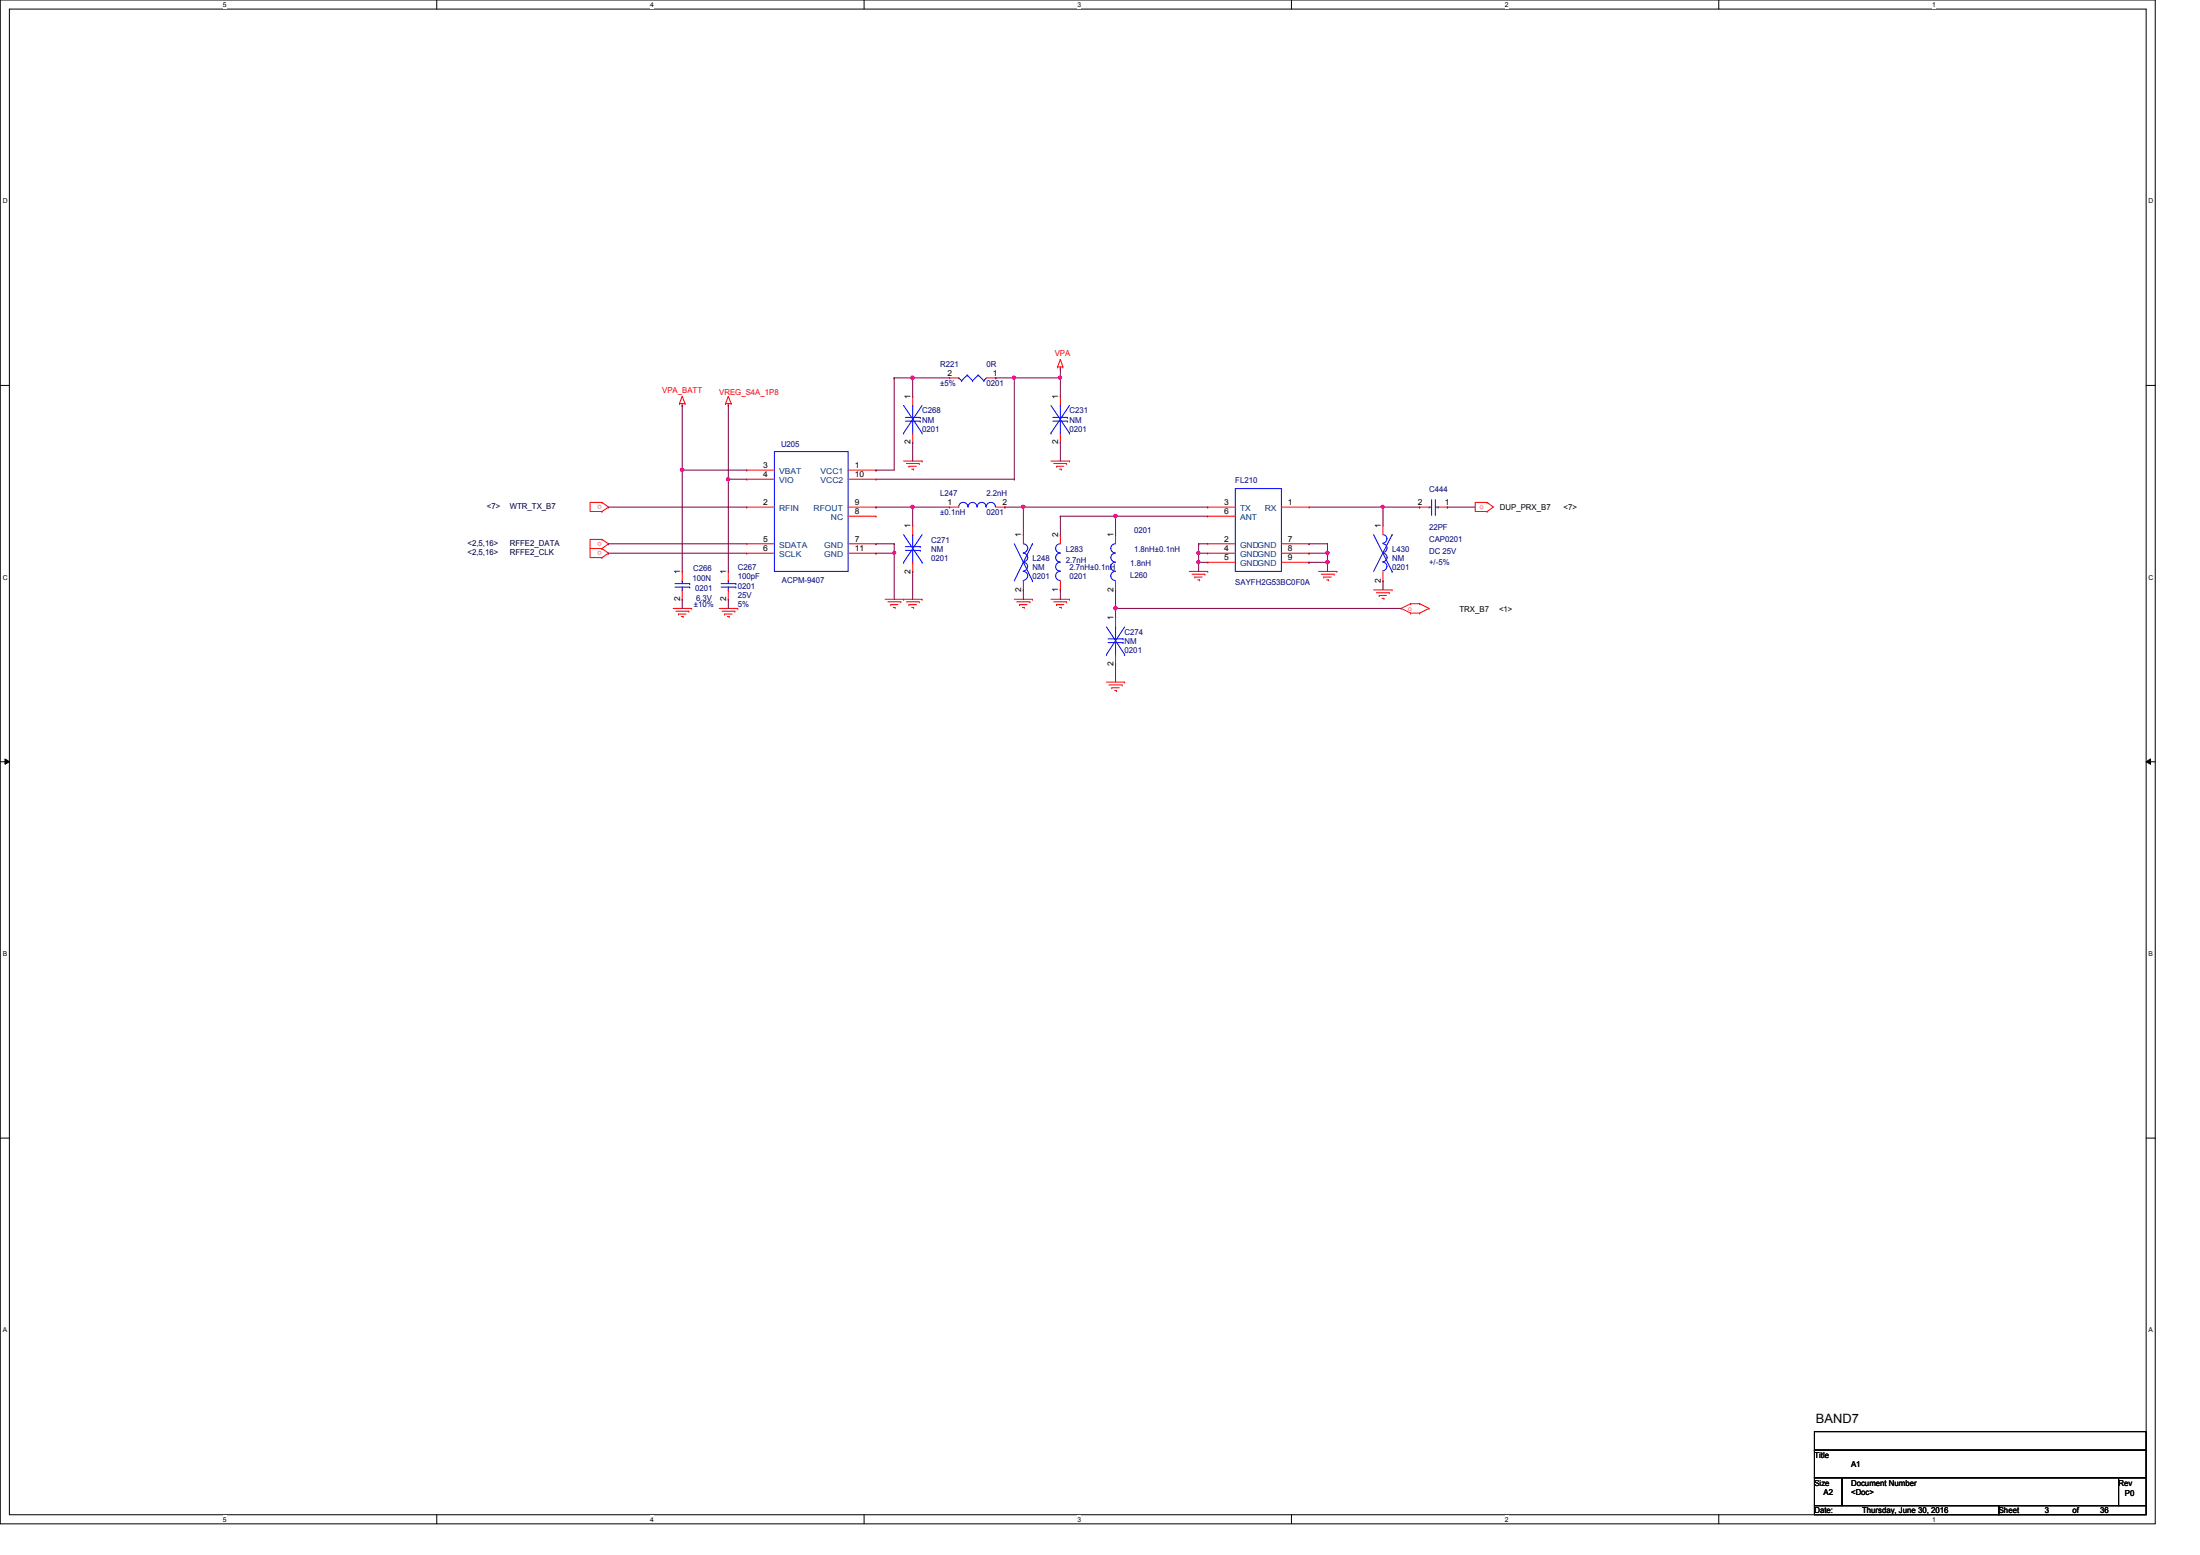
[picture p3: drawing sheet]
<svg xmlns="http://www.w3.org/2000/svg" width="297mm" height="210mm" viewBox="0 0 297 210" stroke-linecap="round" stroke-linejoin="round" font-family="sans-serif">
<path d="M0 0h291v205.7h-291zM1.3 1.2h288.5v203.3h-288.5z" fill="none" stroke="#000" stroke-width=".14"/>
<g fill="#fff">
<path d="M30.1 .1h.5v1h-.5z"/>
<path d="M30.1 204.6h.5v1h-.5z"/>
</g>
<path d="M59 0v1.2M59 204.5v1.2" fill="none" stroke="#000" stroke-width=".14"/>
<g fill="#fff">
<path d="M87.8 .1h.5v1h-.5z"/>
<path d="M87.8 204.6h.5v1h-.5z"/>
</g>
<path d="M116.7 0v1.2M116.7 204.5v1.2" fill="none" stroke="#000" stroke-width=".14"/>
<g fill="#fff">
<path d="M145.5 .1h.5v1h-.5z"/>
<path d="M145.5 204.6h.5v1h-.5z"/>
</g>
<path d="M174.4 0v1.2M174.4 204.5v1.2" fill="none" stroke="#000" stroke-width=".14"/>
<g fill="#fff">
<path d="M203.2 .1h.5v1h-.5z"/>
<path d="M203.2 204.6h.5v1h-.5z"/>
</g>
<path d="M232.1 0v1.2M232.1 204.5v1.2" fill="none" stroke="#000" stroke-width=".14"/>
<g fill="#fff">
<path d="M260.9 .1h.5v1h-.5z"/>
<path d="M260.9 204.6h.5v1h-.5z"/>
<path d="M.4 26.6h.6v1h-.6z"/>
<path d="M290.1 26.6h.6v1h-.6z"/>
<path d="M.4 77.4h.6v1h-.6z"/>
<path d="M290.1 77.4h.6v1h-.6z"/>
</g>
<path d="M0 52h1.3M289.8 52h1.2" fill="none" stroke="#000" stroke-width=".14"/>
<g fill="#fff">
<path d="M.4 128.2h.6v1h-.6z"/>
<path d="M290.1 128.2h.6v1h-.6z"/>
</g>
<path d="M0 102.8h1.3M.7 102.4l.6 .4-.6 .4zM289.8 102.8l.6-.4v.8zM289.8 102.8h1.2" fill="none" stroke="#000" stroke-width=".14"/>
<path d="M.7 102.4l.6 .4-.6 .4zM289.8 102.8l.6-.4v.8z" fill="#000"/>
<g fill="#fff">
<path d="M.4 179h.5v1h-.5z"/>
<path d="M290.1 179h.6v1h-.6z"/>
</g>
<path d="M0 153.6h1.3M289.8 153.6h1.2M245 193.3h44.8v2.4h-44.8zM245 195.7h44.8v3.8h-44.8zM245 199.5h3.7v3.7h-3.7zM248.7 199.5h37.3v3.7h-37.3zM286 199.5h3.8v3.7h-3.8zM245 203.2h24.9v1.3h-24.9zM269.9 203.2h19.9v1.3h-19.9z" fill="none" stroke="#000" stroke-width=".14"/>
<g fill="none" stroke="#f00" stroke-width=".14">
<path d="M91.7 54.5h.1M91.7 54.5h.8M92.1 54.7h.1M92.1 53.5h.1M92.1 54.5v.2M92.1 53.5l.4 1M92.1 53.5l-.4 1M92.5 54.5h.1M98 54.5h.1M98 54.5h.7M98.3 54.7h.1M98.3 53.5h.1"/>
<path d="M98.3 54.5v.2M98.3 53.5l-.3 1M98.3 53.5l.4 1M98.7 54.5h.1M123.2 53.5h.1M123.2 59.7h.1M123.2 53.5v1.2M123.2 58.5v1.2M128.2 51h.1M128.2 51h1.3M133.2 51h1.2M134.4 51h.1"/>
<path d="M142.8 49.5h.1M142.8 49.5h.7M143.2 49.8h.1M143.2 48.5h.1M143.2 53.5h.1M143.2 59.7h.1M143.2 49.5v.3M143.2 53.5v1.2M143.2 58.5v1.2M143.2 48.5l-.4 1M143.2 48.5l.3 1M143.5 49.5h.1"/>
<path d="M81.3 69h.1M81.3 67.8h.1M81.3 67.8h-1.6v1.2h1.6M81.3 75.3h.1M81.3 74h.1M81.3 74h-1.6v1.3h1.6M81.3 72.8h.1M81.3 72.8h-1.6v1.2h1.6M81.3 67.8l.9 .7-.9 .5M81.3 74l.9 .7-.9 .6M81.3 72.8l.9 .6-.9 .6M92.1 77.1h.1"/>
<path d="M92.1 77.1v1.3M92.1 79.6v1.3M98.3 77.1h.1M98.3 77.1v1.3M98.3 79.6v1.3M100.8 68.5h.1M100.8 63.5h.1M100.8 64.7h.1M100.8 73.4h.1M100.8 74.7h.1M100.8 68.5h3.8M100.8 63.5h3.8"/>
<path d="M100.8 64.7h3.8M100.8 73.4h3.8M100.8 74.7h3.8M114.5 68.5h3.8M114.5 63.5h3.8M114.5 64.7h3.8M114.5 73.4h3.8M114.5 74.7h3.8M114.5 69.7h3.8M118.3 63.5h.1M118.3 73.4h.1M118.3 69.7h.1"/>
<path d="M118.3 68.5h.1M118.3 64.7h.1M118.3 74.7h.1M122 62.2h2.5M122.4 62.6h1.7M122.7 62.9h.1M122.7 62.9h1M123.1 63.3h.3M123.2 70.9h.1M123.2 77.1h.1M123.2 70.9v1.3M123.2 75.9v1.2"/>
<path d="M123.4 63.3h.1M124.1 62.6h.1M124.5 62.2h.1M128.2 68.5h.1M128.2 68.5h1.3M134.4 68.5h1.3M135.7 68.5h.1M138.2 72.2h.1M138.2 79.6h.1M138.2 72.2v1.2M138.2 78.4v1.2M141.9 62.2h2.5"/>
<path d="M142.3 62.6h1.7M142.7 62.9h.1M142.7 62.9h.9M143 63.3h.3M143.2 79.6h.1M143.2 72.2h.1M143.2 72.2v1.2M143.2 78.4v1.2M143.3 63.3h.1M144 62.6h.1M144.4 62.2h.1M150.6 72.2h.1"/>
<path d="M150.6 79.6h.1M150.6 72.2v1.2M150.6 78.4v1.2M160.6 77.1h2.5M160.9 77.5h1.8M161.3 77.9h.1M161.3 77.9h1M161.7 78.3h.3M162 78.3h.1M162.7 77.5h.1M163.1 77.1h.1M163.1 73.4h.1"/>
<path d="M163.1 68.5h.1M163.1 74.7h.1M163.1 75.9h.1M163.1 69.7h.1M163.1 68.5h3.7M163.1 73.4h3.7M163.1 74.7h3.7M163.1 69.7h3.7M163.1 75.9h3.7M173 68.5h3.7M173 73.4h3.7M173 74.7h3.7"/>
<path d="M173 75.9h3.7M176.7 68.5h.1M176.7 73.4h.1M176.7 74.7h.1M176.7 75.9h.1M178 77.1h2.5M178.4 77.5h1.7M178.7 77.9h.1M178.7 77.9h1M179.1 78.3h.3M179.4 78.3h.1M180.1 77.5h.1"/>
<path d="M180.5 77.1h.1M185.5 79.6h2.5M186.7 70.9h.1M186.7 78.4h.1M186.7 70.9v1.3M186.7 77.1v1.3M188 79.6h.1M191.7 68.5h.1M191.7 68.5h1.3M194.2 68.5h1.2M195.4 68.5h.1M200.8 67.8h.1"/>
<path d="M200.8 69h.1M200.8 67.8h-1.6v1.2h1.6M200.8 67.8l.8 .7-.8 .5M90.9 82.1h2.5M91.3 82.5h1.7M91.6 82.9h.1M91.6 82.9h1M92 83.2h.2M92.1 80.9h.1M92.2 83.2h.1M93 82.5h.1M93.4 82.1h.1"/>
<path d="M97.1 82.1h2.5M97.5 82.5h1.7M97.8 82.9h.1M97.8 82.9h1M98.2 83.2h.3M98.3 80.9h.1M98.5 83.2h.1M99.2 82.5h.1M99.6 82.1h.1M119.5 80.9h5M119.9 81.2h1.7M120.3 81.6h.1"/>
<path d="M120.3 81.6h.9M120.6 82h.3M120.9 82h.1M121.6 81.2h.1M122 80.9h.1M122.4 81.2h1.7M122.7 81.6h.1M122.7 81.6h1M123.1 82h.3M123.4 82h.1M124.1 81.2h.1M124.5 80.9h.1"/>
<path d="M136.9 80.9h2.5M137.3 81.2h1.8M137.7 81.6h.1M137.7 81.6h1M138 82h.3M138.3 82h.1M139.1 81.2h.1M139.4 80.9h.1M141.9 80.9h2.5M142.3 81.2h1.7M142.7 81.6h.1M142.7 81.6h.9"/>
<path d="M143 82h.3M143.3 82h.1M144 81.2h.1M144.4 80.9h.1M149.4 92.1h2.4M149.7 92.5h1.8M150.1 92.8h.1M150.1 92.8h1M150.5 93.2h.2M150.6 83.4h.1M150.6 89.6h.1M150.6 83.4v1.2"/>
<path d="M150.6 88.3v1.3M150.7 93.2h.1M151.5 92.5h.1M151.8 92.1h.1M185.8 80h1.8M186.2 80.4h.1M186.2 80.4h1M186.6 80.8h.3M186.9 80.8h.1M187.6 80h.1M189.2 82.1h.1M189.2 82.1l1.3 .7"/>
<path d="M190.5 81.5h.1M190.5 82.8h.1M190.5 81.5l-1.3 .6M190.5 81.5h1.2M190.5 82.8h1.2M191.7 81.5h.1M191.7 82.8h.1M191.7 81.5l1.3 .6M193 82.1h.1M193 82.1l-1.3 .7"/>
</g>
<g fill="none" stroke="#00f" stroke-width=".14">
<path d="M122 58.5h.1M122 54.7l2.5 3.8M122.3 56.3h1.9M122.3 56.9h1.9M123.2 54.7h.1M123.2 58.5h.1M123.2 54.7v1.6M123.2 56.9v1.6M124.2 56.3h.1M124.2 56.9h.1M124.5 58.5h.1M124.5 54.7l-2.5 3.8"/>
<path d="M129.5 51h.1M129.5 51l.3 .4M129.8 51.4h.1M130.6 50.6h.1M130.6 50.6l.7 .8M130.6 50.6l-.8 .8M131.3 51.4h.1M132.1 50.6h.1M132.1 50.6l.7 .8M132.1 50.6l-.8 .8M132.8 51.4h.1M133.2 51l-.4 .4"/>
<path d="M141.9 58.5h.1M141.9 54.7l2.5 3.8M142.2 56.3h1.9M142.2 56.9h1.9M143.2 54.7h.1M143.2 58.5h.1M143.2 54.7v1.6M143.2 56.9v1.6M144.1 56.3h.1M144.1 56.9h.1M144.4 58.5h.1M144.4 54.7l-2.5 3.8"/>
<path d="M91.1 78.8h2M91.1 79.2h2M92.1 78.4h.1M92.1 79.6h.1M92.1 78.4v.4M92.1 79.2v.4M93.1 78.8h.1M93.1 79.2h.1M97.4 78.8h2M97.4 79.2h2M98.3 78.4h.1M98.3 79.6h.1"/>
<path d="M98.3 78.4v.4M98.3 79.2v.4M99.4 78.8h.1M99.4 79.2h.1M104.6 61h9.9v16.1h-9.9zM122 75.9h.1M122 72.2l2.5 3.7M122.3 73.8h1.9M122.3 74.3h1.9M123.2 72.2h.1M123.2 75.9h.1M123.2 72.2v1.6"/>
<path d="M123.2 74.3v1.6M124.2 73.8h.1M124.2 74.3h.1M124.5 75.9h.1M124.5 72.2l-2.5 3.7M130.6 68.4a.59 .59 0 0 0-.6-.6 .59 .59 0 0 0-.5 .6v.1M131.9 68.4a.57 .57 0 0 0-.6-.6 .57 .57 0 0 0-.6 .7M133.1 68.4a.57 .57 0 0 0-.6-.6 .57 .57 0 0 0-.6 .7M134.4 68.4a.59 .59 0 0 0-.6-.6 .59 .59 0 0 0-.6 .6v.1M136.9 73.4l2.5 5M138.2 73.4a.61 .61 0 0 1 .6 .6 .61 .61 0 0 1-.7 .6M138.2 74.7a.59 .59 0 0 1 .6 .6 .59 .59 0 0 1-.7 .6"/>
<path d="M138.2 75.9a.58 .58 0 0 1 .6 .5 .58 .58 0 0 1-.4 .6l-.3 .1M138.2 77.1a.61 .61 0 0 1 .6 .7 .61 .61 0 0 1-.7 .6M139.4 73.4h.1M139.4 78.4h.1M139.4 73.4l-2.5 5M143.2 77.1a.61 .61 0 0 0-.7 .6 .61 .61 0 0 0 .6 .7v-.1M143.2 75.9a.57 .57 0 0 0-.7 .6 .57 .57 0 0 0 .6 .5M143.2 74.7a.57 .57 0 0 0-.7 .5 .57 .57 0 0 0 .6 .6M143.2 73.4a.61 .61 0 0 0-.7 .6 .61 .61 0 0 0 .6 .6M150.6 73.4a.61 .61 0 0 0-.6 .6 .61 .61 0 0 0 .6 .6M150.6 74.7a.59 .59 0 0 0-.6 .5 .59 .59 0 0 0 .6 .7M150.6 75.9a.59 .59 0 0 0-.6 .6 .59 .59 0 0 0 .6 .6"/>
<path d="M150.6 77.1a.61 .61 0 0 0-.6 .6 .61 .61 0 0 0 .6 .7M166.8 66h6.2v11.1h-6.2zM185.5 72.2l2.5 4.9M186.7 72.2a.57 .57 0 0 1 .6 .6 .67 .67 0 0 1-.6 .5M186.7 73.4a.59 .59 0 0 1 .6 .6 .59 .59 0 0 1-.6 .6M186.7 74.7a.57 .57 0 0 1 .6 .6 .57 .57 0 0 1-.6 .5M186.7 75.9a.57 .57 0 0 1 .6 .6 .67 .67 0 0 1-.6 .5M188 72.2h.1M188 77.1h.1M188 72.2l-2.5 4.9M193 68.5h.1M193 68.5h.3"/>
<path d="M193.3 69.4h.1M193.3 67.4v2M193.8 69.4h.1M193.8 67.4v2M193.8 68.5h.4M194.2 68.5h.1M149.4 88.3h.1M149.4 84.6l2.4 3.7M149.6 86.2h2M149.6 86.7h2M150.6 84.6h.1M150.6 88.3h.1"/>
<path d="M150.6 84.6v1.6M150.6 86.7v1.6M151.6 86.2h.1M151.6 86.7h.1M151.8 88.3h.1M151.8 84.6l-2.4 3.7"/>
</g>
<path d="M136.9 51h.1M136.9 51v13.7" fill="none" stroke="#800040" stroke-width=".14"/>
<path d="M136.7 50.8h.3l.1 .2-.1 .1-.1 .1-.2-.1z" fill-rule="evenodd" fill="#f0f"/>
<path d="M136.7 50.8h.3l.1 .2-.1 .1-.1 .1-.2-.1z" fill="none" stroke="#f0f" stroke-width=".14"/>
<path d="M136.9 51h.1M136.9 51h6.3M118.3 64.7h18.6M136.9 64.7h.1M150.6 82.1h.1M150.6 82.1v1.3M150.6 82.1h38.6" fill="none" stroke="#800040" stroke-width=".14"/>
<path d="M150.4 81.9h.4v.2v.2h-.2h-.2z" fill-rule="evenodd" fill="#f0f"/>
<path d="M150.4 81.9h.4v.2v.2h-.2h-.2z" fill="none" stroke="#f0f" stroke-width=".14"/>
<path d="M82.2 68.5h.1M82.2 73.4h.1M82.2 74.7h.1M82.2 68.5h18.6M82.2 73.4h18.6M82.2 74.7h18.6M118.3 68.5h.1M118.3 68.5h4.9M92.1 80.9h.1M92.1 80.9v1.2" fill="none" stroke="#800040" stroke-width=".14"/>
<path d="M123 68.3h.4v.1v.1l-.2 .1-.2-.1z" fill-rule="evenodd" fill="#f0f"/>
<path d="M123 68.3h.4v.1v.1l-.2 .1-.2-.1z" fill="none" stroke="#f0f" stroke-width=".14"/>
<g fill="none" stroke="#800040" stroke-width=".14">
<path d="M120.7 51h.1M120.7 51h2.5M123.2 59.7h.1M123.2 59.7v2.5M118.3 73.4h.1M118.3 73.4h2.4M120.7 73.4h.1M120.7 74.7h.1M120.7 73.4v7.5M123.2 68.5h.1M123.2 68.5v2.4M123.2 68.5h5"/>
<path d="M135.7 68.5h.1M135.7 68.5h2.5M138.2 68.5h.1M138.2 79.6h.1M138.2 68.5v3.7M138.2 79.6v1.3"/>
</g>
<path d="M120.6 74.5h.3v.1v.2h-.2h-.1z" fill-rule="evenodd" fill="#f0f"/>
<path d="M120.6 74.5h.3v.1v.2h-.2h-.1z" fill="none" stroke="#f0f" stroke-width=".14"/>
<path d="M118.3 74.7h.1M118.3 74.7h2.4M138.2 68.5h.1M138.2 68.5h24.9" fill="none" stroke="#800040" stroke-width=".14"/>
<path d="M138 68.3h.3l.1 .1-.1 .1-.2 .1-.1-.1z" fill-rule="evenodd" fill="#f0f"/>
<path d="M138 68.3h.3l.1 .1-.1 .1-.2 .1-.1-.1z" fill="none" stroke="#f0f" stroke-width=".14"/>
<path d="M98.3 54.7h.1M98.3 54.7v22.4M98.3 64.7h.1" fill="none" stroke="#800040" stroke-width=".14"/>
<path d="M98.1 64.5h.4v.2v.1l-.2 .1-.2-.1z" fill-rule="evenodd" fill="#f0f"/>
<path d="M98.1 64.5h.4v.2v.1l-.2 .1-.2-.1z" fill="none" stroke="#f0f" stroke-width=".14"/>
<path d="M92.1 63.5h.1M92.1 63.5v13.6" fill="none" stroke="#800040" stroke-width=".14"/>
<path d="M91.9 63.3h.3l.1 .1-.1 .2-.1 .1-.2-.1z" fill-rule="evenodd" fill="#f0f"/>
<path d="M91.9 63.3h.3l.1 .1-.1 .2-.1 .1-.2-.1z" fill="none" stroke="#f0f" stroke-width=".14"/>
<path d="M92.1 54.7h.1M92.1 54.7v8.8M92.1 63.5h.1M92.1 63.5h8.7M176.7 68.5h10M186.7 68.5h.1M98.3 80.9h.1M98.3 80.9v1.2" fill="none" stroke="#800040" stroke-width=".14"/>
<path d="M186.5 68.3h.3l.1 .1-.1 .1-.1 .1-.2-.1z" fill-rule="evenodd" fill="#f0f"/>
<path d="M186.5 68.3h.3l.1 .1-.1 .1-.1 .1-.2-.1z" fill="none" stroke="#f0f" stroke-width=".14"/>
<path d="M123.2 51h.1M123.2 51h5M143.2 69.7h.1M143.2 69.7h19.9M150.6 72.2h.1M150.6 69.7h.1M150.6 69.7v2.5" fill="none" stroke="#800040" stroke-width=".14"/>
<path d="M150.4 69.5h.4v.1v.2l-.2 .1-.2-.1z" fill-rule="evenodd" fill="#f0f"/>
<path d="M150.4 69.5h.4v.1v.2l-.2 .1-.2-.1z" fill="none" stroke="#f0f" stroke-width=".14"/>
<path d="M143.2 69.7h.1M143.2 69.7v2.5M176.7 73.4h.1M176.7 74.7h.1M176.7 73.4h2.5M176.7 74.7h2.5M179.2 73.4h.1M179.2 74.7h.1M179.2 73.4v2.5" fill="none" stroke="#800040" stroke-width=".14"/>
<path d="M179 75.7h.4v.2v.1l-.2 .1-.2-.1z" fill-rule="evenodd" fill="#f0f"/>
<path d="M179 75.7h.4v.2v.1l-.2 .1-.2-.1z" fill="none" stroke="#f0f" stroke-width=".14"/>
<path d="M179 74.5h.4v.1v.2h-.2h-.2z" fill-rule="evenodd" fill="#f0f"/>
<path d="M179 74.5h.4v.1v.2h-.2h-.2z" fill="none" stroke="#f0f" stroke-width=".14"/>
<path d="M123.2 51h.1M123.2 51v2.5M134.4 51h.1M134.4 51h2.5M143.2 49.8h.1M143.2 49.8v1.2M176.7 75.9h.1M176.7 75.9h2.5M179.2 75.9h.1M179.2 75.9v1.2" fill="none" stroke="#800040" stroke-width=".14"/>
<path d="M123 50.8h.4v.2v.1l-.2 .1-.2-.1z" fill-rule="evenodd" fill="#f0f"/>
<path d="M123 50.8h.4v.2v.1l-.2 .1-.2-.1z" fill="none" stroke="#f0f" stroke-width=".14"/>
<path d="M120.7 51h.1M120.7 51v12.5h-2.4M118.3 63.5h.1M123.2 77.1h.1M123.2 77.1v3.8M161.8 73.4h.1M161.8 74.7h.1M161.8 73.4v2.5M161.8 73.4h1.3M161.8 74.7h1.3" fill="none" stroke="#800040" stroke-width=".14"/>
<path d="M161.6 75.7h.3l.1 .2-.1 .1-.1 .1-.2-.1z" fill-rule="evenodd" fill="#f0f"/>
<path d="M161.6 75.7h.3l.1 .2-.1 .1-.1 .1-.2-.1z" fill="none" stroke="#f0f" stroke-width=".14"/>
<path d="M161.6 74.5h.3l.1 .1-.1 .2h-.1h-.2z" fill-rule="evenodd" fill="#f0f"/>
<path d="M161.6 74.5h.3l.1 .1-.1 .2h-.1h-.2z" fill="none" stroke="#f0f" stroke-width=".14"/>
<g fill="none" stroke="#800040" stroke-width=".14">
<path d="M143.2 59.7h.1M143.2 51h.1M143.2 51v2.5M143.2 59.7v2.5M98.3 64.7h.1M98.3 64.7h2.5M143.2 79.6h.1M143.2 79.6v1.3M161.8 75.9h.1M161.8 75.9h1.3M161.8 75.9v1.2M150.6 89.6h.1"/>
<path d="M150.6 89.6v2.5"/>
</g>
<path d="M143 50.8h.3v.2v.1l-.2 .1-.1-.1z" fill-rule="evenodd" fill="#f0f"/>
<path d="M143 50.8h.3v.2v.1l-.2 .1-.1-.1z" fill="none" stroke="#f0f" stroke-width=".14"/>
<path d="M150.6 79.6v2.5M186.7 78.4h.1M186.7 68.5h.1M186.7 68.5v2.4M186.7 78.4v1.2M186.7 68.5h5M191.7 68.5h.1M195.4 68.5h.1M195.4 68.5h3.8M150.6 82.1h.1" fill="none" stroke="#800040" stroke-width=".14"/>
<path d="M136.7 50.8h.3l.1 .2-.1 .1-.1 .1-.2-.1z" fill-rule="evenodd" fill="#f0f"/>
<path d="M136.7 50.8h.3l.1 .2-.1 .1-.1 .1-.2-.1z" fill="none" stroke="#f0f" stroke-width=".14"/>
<path d="M150.4 81.9h.4v.2v.2h-.2h-.2z" fill-rule="evenodd" fill="#f0f"/>
<path d="M150.4 81.9h.4v.2v.2h-.2h-.2z" fill="none" stroke="#f0f" stroke-width=".14"/>
<path d="M123 68.3h.4v.1v.1l-.2 .1-.2-.1z" fill-rule="evenodd" fill="#f0f"/>
<path d="M123 68.3h.4v.1v.1l-.2 .1-.2-.1z" fill="none" stroke="#f0f" stroke-width=".14"/>
<path d="M120.6 74.5h.3v.1v.2h-.2h-.1z" fill-rule="evenodd" fill="#f0f"/>
<path d="M120.6 74.5h.3v.1v.2h-.2h-.1z" fill="none" stroke="#f0f" stroke-width=".14"/>
<path d="M138 68.3h.3l.1 .1-.1 .1-.2 .1-.1-.1z" fill-rule="evenodd" fill="#f0f"/>
<path d="M138 68.3h.3l.1 .1-.1 .1-.2 .1-.1-.1z" fill="none" stroke="#f0f" stroke-width=".14"/>
<path d="M98.1 64.5h.4v.2v.1l-.2 .1-.2-.1z" fill-rule="evenodd" fill="#f0f"/>
<path d="M98.1 64.5h.4v.2v.1l-.2 .1-.2-.1z" fill="none" stroke="#f0f" stroke-width=".14"/>
<path d="M91.9 63.3h.3l.1 .1-.1 .2-.1 .1-.2-.1z" fill-rule="evenodd" fill="#f0f"/>
<path d="M91.9 63.3h.3l.1 .1-.1 .2-.1 .1-.2-.1z" fill="none" stroke="#f0f" stroke-width=".14"/>
<path d="M186.5 68.3h.3l.1 .1-.1 .1-.1 .1-.2-.1z" fill-rule="evenodd" fill="#f0f"/>
<path d="M186.5 68.3h.3l.1 .1-.1 .1-.1 .1-.2-.1z" fill="none" stroke="#f0f" stroke-width=".14"/>
<path d="M150.4 69.5h.4v.1v.2l-.2 .1-.2-.1z" fill-rule="evenodd" fill="#f0f"/>
<path d="M150.4 69.5h.4v.1v.2l-.2 .1-.2-.1z" fill="none" stroke="#f0f" stroke-width=".14"/>
<path d="M179 75.7h.4v.2v.1l-.2 .1-.2-.1z" fill-rule="evenodd" fill="#f0f"/>
<path d="M179 75.7h.4v.2v.1l-.2 .1-.2-.1z" fill="none" stroke="#f0f" stroke-width=".14"/>
<path d="M179 74.5h.4v.1v.2h-.2h-.2z" fill-rule="evenodd" fill="#f0f"/>
<path d="M179 74.5h.4v.1v.2h-.2h-.2z" fill="none" stroke="#f0f" stroke-width=".14"/>
<path d="M123 50.8h.4v.2v.1l-.2 .1-.2-.1z" fill-rule="evenodd" fill="#f0f"/>
<path d="M123 50.8h.4v.2v.1l-.2 .1-.2-.1z" fill="none" stroke="#f0f" stroke-width=".14"/>
<path d="M161.6 75.7h.3l.1 .2-.1 .1-.1 .1-.2-.1z" fill-rule="evenodd" fill="#f0f"/>
<path d="M161.6 75.7h.3l.1 .2-.1 .1-.1 .1-.2-.1z" fill="none" stroke="#f0f" stroke-width=".14"/>
<path d="M161.6 74.5h.3l.1 .1-.1 .2h-.1h-.2z" fill-rule="evenodd" fill="#f0f"/>
<path d="M161.6 74.5h.3l.1 .1-.1 .2h-.1h-.2z" fill="none" stroke="#f0f" stroke-width=".14"/>
<path d="M143 50.8h.3v.2v.1l-.2 .1-.1-.1z" fill-rule="evenodd" fill="#f0f"/>
<path d="M143 50.8h.3v.2v.1l-.2 .1-.1-.1z" fill="none" stroke="#f0f" stroke-width=".14"/>
<text font-size="1.7" x="245.2" y="192">BAND7</text>
<g font-size="1.1" fill="#f00">
<text x="89.4" y="53.1">VPA_BATT</text>
<text x="97.1" y="53.3">VREG_S4A_1P8</text>
<text x="142.4" y="48.1">VPA</text>
<text x="81.3" y="68.1" transform="rotate(180 81.3 68.1)">o</text>
<text x="199.8" y="68.7">o</text>
<text x="81.3" y="74.3" transform="rotate(180 81.3 74.3)">o</text>
<text x="81.3" y="73.1" transform="rotate(180 81.3 73.1)">o</text>
<text x="190.1" y="82.4">o</text>
</g>
<g font-size="1.1">
<text x="122.9" y="53.8" transform="rotate(-90 122.9 53.8)">1</text>
<text x="127.9" y="50.7">2</text>
<text x="134.1" y="50.7">1</text>
<text x="142.9" y="53.8" transform="rotate(-90 142.9 53.8)">1</text>
<text x="122.9" y="60" transform="rotate(-90 122.9 60)">2</text>
<text x="142.9" y="60" transform="rotate(-90 142.9 60)">2</text>
<text x="103" y="63.2">3</text>
<text x="103" y="64.4">4</text>
<text x="115.4" y="63.2">1</text>
<text x="115.4" y="64.4">10</text>
<text x="103" y="68.2">2</text>
<text x="115.4" y="69.4">8</text>
<text x="115.4" y="68.2">9</text>
<text x="122.9" y="71.3" transform="rotate(-90 122.9 71.3)">1</text>
<text x="127.9" y="68.2">1</text>
<text x="135.3" y="68.2">2</text>
<text x="165.3" y="68.2">3</text>
<text x="165.3" y="69.4">6</text>
<text x="173.9" y="68.2">1</text>
<text x="186.4" y="71.3" transform="rotate(-90 186.4 71.3)">1</text>
<text x="191.4" y="68.2">2</text>
<text x="195.1" y="68.2">1</text>
<text x="202.5" y="68.9">DUP_PRX_B7</text>
<text x="211.1" y="68.9">&lt;7&gt;</text>
<text x="91.8" y="77.5" transform="rotate(-90 91.8 77.5)">1</text>
<text x="98" y="77.5" transform="rotate(-90 98 77.5)">1</text>
<text x="103" y="73.1">5</text>
<text x="103" y="74.4">6</text>
<text x="115.4" y="73.1">7</text>
<text x="115.4" y="74.4">11</text>
<text x="122.9" y="77.4" transform="rotate(-90 122.9 77.4)">2</text>
<text x="137.9" y="72.5" transform="rotate(-90 137.9 72.5)">1</text>
<text x="142.9" y="72.5" transform="rotate(-90 142.9 72.5)">2</text>
<text x="150.3" y="72.5" transform="rotate(-90 150.3 72.5)">1</text>
<text x="165.3" y="73.1">2</text>
<text x="165.3" y="74.4">4</text>
<text x="165.3" y="75.6">5</text>
<text x="173.9" y="73.1">7</text>
<text x="173.9" y="74.4">8</text>
<text x="173.9" y="75.6">9</text>
<text x="91.8" y="81.2" transform="rotate(-90 91.8 81.2)">2</text>
<text x="98" y="81.2" transform="rotate(-90 98 81.2)">2</text>
<text x="137.9" y="79.9" transform="rotate(-90 137.9 79.9)">2</text>
<text x="142.9" y="79.9" transform="rotate(-90 142.9 79.9)">1</text>
<text x="150.3" y="83.7" transform="rotate(-90 150.3 83.7)">1</text>
<text x="150.3" y="79.9" transform="rotate(-90 150.3 79.9)">2</text>
<text x="186.4" y="78.7" transform="rotate(-90 186.4 78.7)">2</text>
<text x="197.1" y="82.5">TRX_B7</text>
<text x="202.4" y="82.5">&lt;1&gt;</text>
<text x="150.3" y="89.9" transform="rotate(-90 150.3 89.9)">2</text>
<text x="245" y="196.8">Title</text>
<text x="245" y="200.5">Size</text>
<text x="246.2" y="201.8">A2</text>
<text x="249.9" y="200.5">Document Number</text>
<text x="249.9" y="201.8">&lt;Doc&gt;</text>
<text x="249.9" y="198.1">A1</text>
<text x="286" y="200.5">Rev</text>
<text x="286.9" y="201.9">P0</text>
<text x="245" y="204.3">Date:</text>
<text x="251.4" y="204.3">Thursday, June 30, 2016</text>
<text x="269.9" y="204.3">Sheet</text>
<text x="276.1" y="204.3">3</text>
<text x="279.8" y="204.3">of</text>
<text x="283.5" y="204.3">36</text>
</g>
<g font-size="1.1" fill="#000080">
<text x="127" y="49.6">R221</text>
<text x="127" y="52.1">±5%</text>
<text x="133.2" y="49.6">0R</text>
<text x="133.2" y="52.1">0201</text>
<text x="124.5" y="55.8">C268</text>
<text x="124.5" y="57.1">NM</text>
<text x="124.5" y="58.3">0201</text>
<text x="144.4" y="55.8">C231</text>
<text x="144.4" y="57.1">NM</text>
<text x="144.4" y="58.3">0201</text>
<text x="105.4" y="60.3">U205</text>
<text x="166.8" y="65.2">FL210</text>
<text x="127" y="67">L247</text>
<text x="127" y="69.5">±0.1nH</text>
<text x="133.2" y="67">2.2nH</text>
<text x="133.2" y="69.5">0201</text>
<text x="153.1" y="72">0201</text>
<text x="193" y="66.4">C444</text>
<text x="193" y="71.5">22PF</text>
<text x="93.6" y="77.1">C266</text>
<text x="99.6" y="77">C267</text>
<text x="125.7" y="73.2">C271</text>
<text x="125.7" y="74.5">NM</text>
<text x="125.7" y="75.7">0201</text>
<text x="139.4" y="75.7">L248</text>
<text x="139.4" y="77">NM</text>
<text x="143.9" y="74.5">L283</text>
<text x="143.9" y="75.9">2.7nH</text>
<text x="144.4" y="77">2.7nH±0.1nH</text>
<text x="152.6" y="78">L260</text>
<text x="152.6" y="76.5">1.8nH</text>
<text x="153.1" y="74.5">1.8nH±0.1nH</text>
<text x="188" y="74.5">L430</text>
<text x="188" y="75.7">NM</text>
<text x="188" y="77">0201</text>
<text x="193" y="73.1">CAP0201</text>
<text x="193" y="74.7">DC 25V</text>
<text x="193" y="76.3">+/-5%</text>
<text x="93.5" y="78.4">100N</text>
<text x="93.7" y="82">±10%</text>
<text x="93.8" y="79.7">0201</text>
<text x="94" y="81.1">6.3V</text>
<text x="99.6" y="78.2">100pF</text>
<text x="99.6" y="79.5">0201</text>
<text x="99.6" y="80.7">25V</text>
<text x="99.6" y="82">5%</text>
<text x="105.6" y="78.7">ACPM-9407</text>
<text x="139.4" y="78.2">0201</text>
<text x="144.4" y="78.2">0201</text>
<text x="166.8" y="79">SAYFH2G53BC0F0A</text>
<text x="151.8" y="85.7">C274</text>
<text x="151.8" y="86.9">NM</text>
<text x="151.8" y="88.2">0201</text>
</g>
<g font-size="1.1" fill="#004080">
<text x="105.2" y="64">VBAT</text>
<text x="105.2" y="65.2">VIO</text>
<text x="110.8" y="64">VCC1</text>
<text x="110.8" y="65.2">VCC2</text>
<text x="105.2" y="69">RFIN</text>
<text x="109.9" y="69">RFOUT</text>
<text x="112.2" y="70.2">NC</text>
<text x="167.4" y="69">TX</text>
<text x="167.4" y="70.2">ANT</text>
<text x="170.8" y="69">RX</text>
<text x="105.2" y="74">SDATA</text>
<text x="105.2" y="75.2">SCLK</text>
<text x="111.3" y="74">GND</text>
<text x="111.3" y="75.2">GND</text>
<text x="167.4" y="74">GNDGND</text>
<text x="167.4" y="75.2">GNDGND</text>
<text x="167.4" y="76.5">GNDGND</text>
</g>
<g font-size="1.1" fill="#000040">
<text x="65.7" y="68.7">&lt;7&gt;</text>
<text x="68.8" y="68.7">WTR_TX_B7</text>
<text x="63.1" y="75">&lt;2,5,16&gt;</text>
<text x="63.1" y="73.7">&lt;2,5,16&gt;</text>
<text x="68.8" y="75">RFFE2_CLK</text>
<text x="68.8" y="73.7">RFFE2_DATA</text>
</g>
<g font-size=".9">
<text x="30.1" y=".9">5</text>
<text x="87.8" y=".9">4</text>
<text x="145.5" y=".9">3</text>
<text x="203.2" y=".9">2</text>
<text x="260.9" y=".9">1</text>
<text x=".4" y="27.4">D</text>
<text x="290.1" y="27.4">D</text>
<text x=".4" y="78.2">C</text>
<text x="290.1" y="78.2">C</text>
<text x=".4" y="129">B</text>
<text x="290.1" y="129">B</text>
<text x=".4" y="179.8">A</text>
<text x="290.1" y="179.8">A</text>
<text x="30.1" y="205.4">5</text>
<text x="87.8" y="205.4">4</text>
<text x="145.5" y="205.4">3</text>
<text x="203.2" y="205.4">2</text>
<text x="260.9" y="205.4">1</text>
</g>
</svg>
